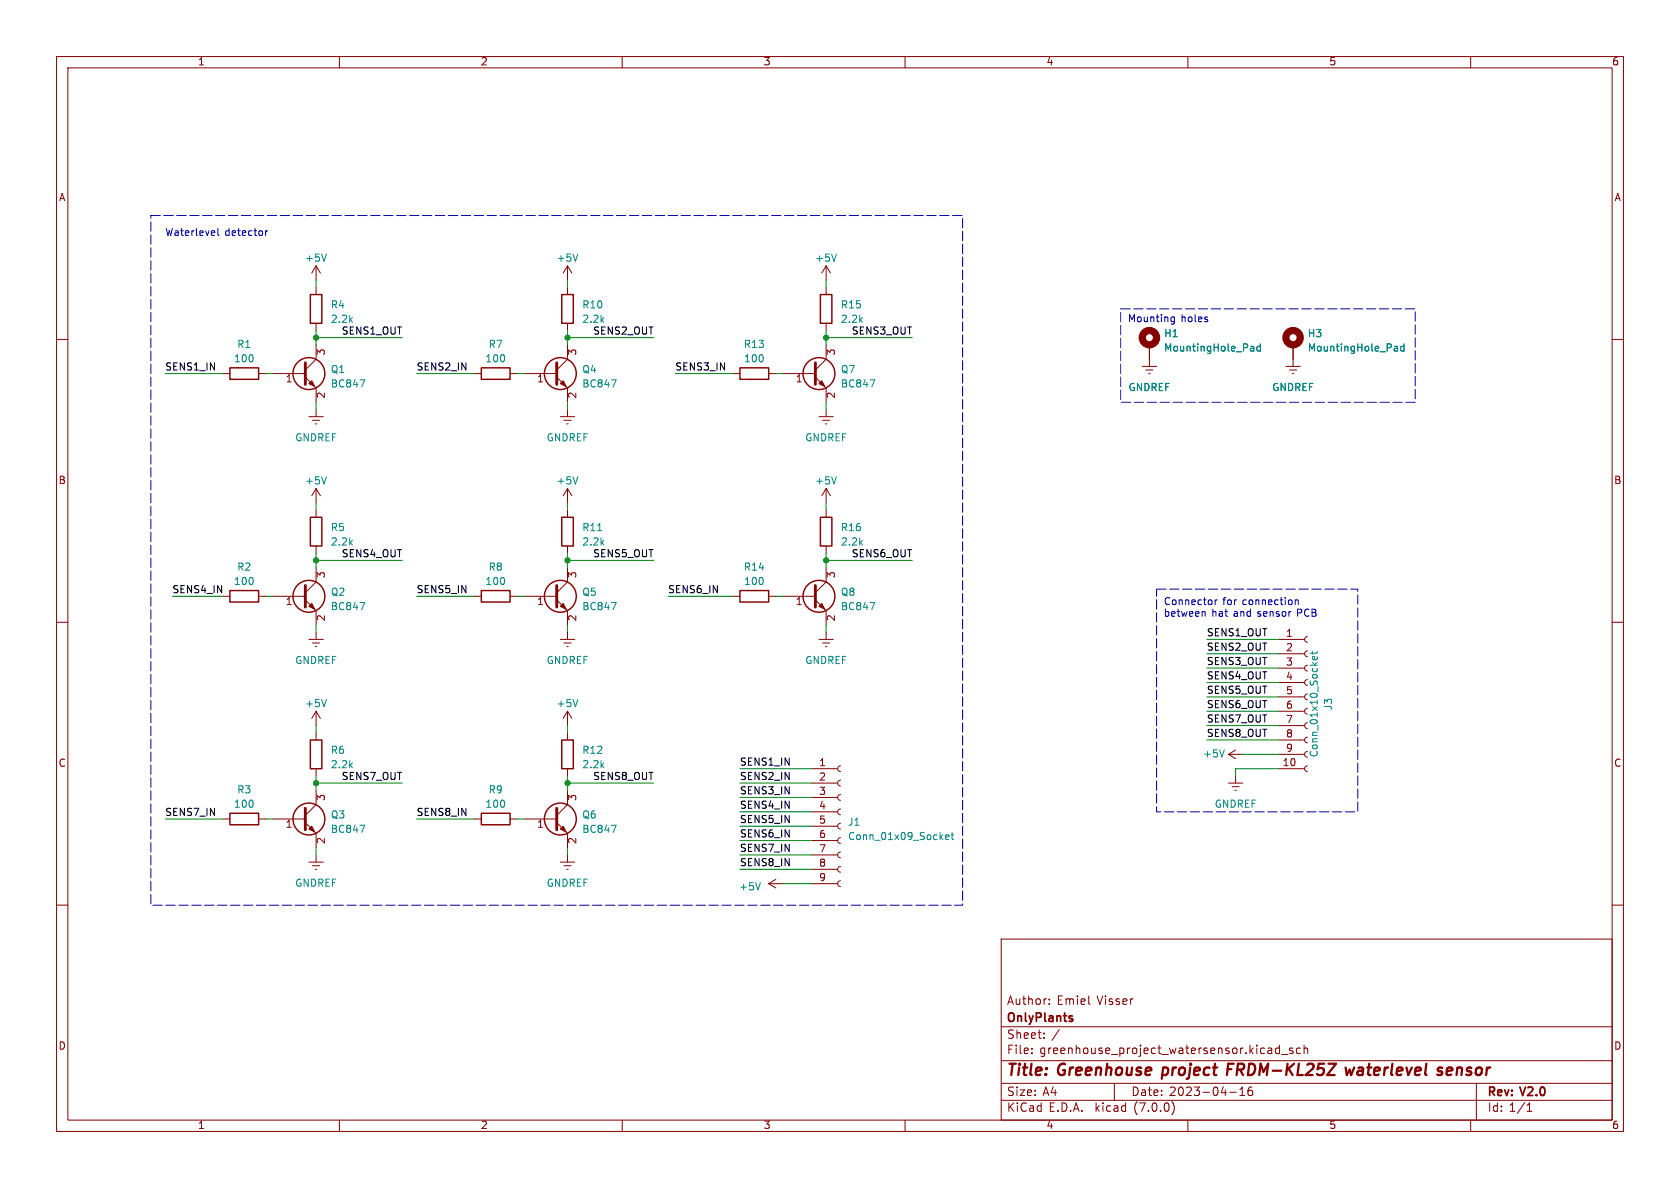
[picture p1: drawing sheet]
<svg xmlns="http://www.w3.org/2000/svg" width="297mm" height="210mm" viewBox="0 0 297 210" stroke-linecap="round" stroke-linejoin="round" font-family="sans-serif">
<g fill="none" stroke="#840000" stroke-width=".18">
<path d="M10 10h277v190h-277zM12 12h273v186h-273zM60 10v2M110 10v2M160 10v2M210 10v2M260 10v2M10 60h2M55.9 47v2.5M55.9 50.8v1.3M55.9 57.2v1.2M55.9 47l-.8 1.3"/>
<path d="M55.9 47l.7 1.3M100.3 47v2.5M100.3 50.8v1.3M100.3 57.2v1.2M100.3 47l-.7 1.3M100.3 47l.8 1.3M146 47v2.5M146 50.8v1.3M146 57.2v1.2M146 47l-.7 1.3M146 47l.8 1.3M285 60h2"/>
<path d="M39.4 66h1.2M45.7 66h1.3M48.3 66h5.7M54 66.7l1.9 1.9v2.5M54.6 73.7h2.5M55.2 74.3h1.3M55.8 74.9h.2M55.9 61v2.5l-1.9 1.9M55.9 72.4v1.3M83.8 66h1.3M90.2 66h1.2M92.7 66h5.7"/>
<path d="M98.4 66.7l1.9 1.9v2.5M99.1 73.7h2.5M99.7 74.3h1.3M100.2 74.9h.3M100.3 61v2.5l-1.9 1.9M100.3 72.4v1.3M129.5 66h1.3M135.9 66h1.3M138.4 66h5.7M144.1 66.7l1.9 1.9v2.5M144.8 73.7h2.5M145.4 74.3h1.3"/>
<path d="M145.9 74.9h.3M146 61v2.5l-1.9 1.9M146 72.4v1.3M201.9 64.8h2.6M202.6 65.4h1.2M203.1 66h.2M203.2 61v3.8M227.3 64.8h2.6M228 65.4h1.2M228.5 66h.2M228.6 61v3.8M55.9 86.4v2.5"/>
<path d="M55.9 90.2v1.2M55.9 96.5v1.3M55.9 86.4l-.8 1.2M55.9 86.4l.7 1.2M100.3 86.4v2.5M100.3 90.2v1.2M100.3 96.5v1.3M100.3 86.4l-.7 1.2M100.3 86.4l.8 1.2M146 86.4v2.5M146 90.2v1.2M146 96.5v1.3"/>
<path d="M146 86.4l-.7 1.2M146 86.4l.8 1.2M10 110h2M39.4 105.4h1.2M45.7 105.4h1.3M48.3 105.4h5.7M54 106l1.9 2v2.5M54.6 113h2.5M55.2 113.7h1.3M55.8 114.3h.2M55.9 100.3v2.6l-1.9 1.9M55.9 111.8v1.2"/>
<path d="M83.8 105.4h1.3M90.2 105.4h1.2M92.7 105.4h5.7M98.4 106l1.9 2v2.5M99.1 113h2.5M99.7 113.7h1.3M100.2 114.3h.3M100.3 100.3v2.6l-1.9 1.9M100.3 111.8v1.2M129.5 105.4h1.3M135.9 105.4h1.3M138.4 105.4h5.7"/>
<path d="M144.1 106l1.9 2v2.5M144.8 113h2.5M145.4 113.7h1.3M145.9 114.3h.3M146 100.3v2.6l-1.9 1.9M146 111.8v1.2M226.1 113h4.5M226.1 118.1h4.5M226.1 115.6h4.5M231.1 117.6l-.3 .1-.2 .4 .2 .4 .3 .1M231.1 115.1l-.3 .1-.2 .4 .2 .3 .3 .2M231.1 112.5l-.3 .2-.2 .3 .2 .4 .3 .1"/>
<path d="M285 110h2M55.9 125.7v2.6M55.9 129.5v1.3M55.9 135.9v1.3M55.9 139.7v2.5l-1.9 1.9M55.9 125.7l-.8 1.3M55.9 125.7l.7 1.3M100.3 125.7v2.6M100.3 129.5v1.3M100.3 135.9v1.3M100.3 139.7v2.5l-1.9 1.9M100.3 125.7l-.7 1.3"/>
<path d="M100.3 125.7l.8 1.3M143.5 135.9h4.6M143.5 138.4h4.6M148.6 137.9l-.4 .2-.1 .3 .1 .4 .4 .1M148.6 135.4l-.4 .1-.1 .4 .1 .3 .4 .2M217.2 133.4h2.5M217.2 133.4l1.2 .7M217.2 138.4h2.5M217.8 139.1h1.3M218.3 139.7h.3M218.4 132.6l-1.2 .8M218.4 137.2v1.2"/>
<path d="M226.1 135.9h4.5M226.1 133.4h4.5M226.1 130.8h4.5M226.1 128.3h4.5M226.1 125.7h4.5M226.1 123.2h4.5M226.1 120.7h4.5M231.1 135.4l-.3 .1-.2 .4 .2 .3 .3 .2M231.1 132.8l-.3 .2-.2 .3 .2 .4 .3 .2M231.1 130.3l-.3 .1-.2 .4 .2 .4 .3 .1M231.1 127.8l-.3 .1-.2 .4 .2 .3 .3 .2M231.1 125.2l-.3 .2-.2 .3 .2 .4 .3 .1"/>
<path d="M231.1 122.7l-.3 .1-.2 .4 .2 .3 .3 .2M231.1 120.1l-.3 .2-.2 .3 .2 .4 .3 .2M10 160h2M39.4 144.8h1.2M45.7 144.8h1.3M48.3 144.8h5.7M54 145.4l1.9 1.9v2.6M54.6 152.4h2.5M55.2 153h1.3M55.8 153.7h.2M55.9 151.1v1.3M83.8 144.8h1.3"/>
<path d="M90.2 144.8h1.2M92.7 144.8h5.7M98.4 145.4l1.9 1.9v2.6M99.1 152.4h2.5M99.7 153h1.3M100.2 153.7h.3M100.3 151.1v1.3M135.9 156.2h2.5M135.9 156.2l1.3 .8M137.2 155.4l-1.3 .8M143.5 153.7h4.6M143.5 156.2h4.6"/>
<path d="M143.5 151.1h4.6M143.5 148.6h4.6M143.5 146.1h4.6M143.5 143.5h4.6M143.5 141h4.6M148.6 155.7l-.4 .1-.1 .4 .1 .4 .4 .1M148.6 153.2l-.4 .1-.1 .4 .1 .3 .4 .2M148.6 150.6l-.4 .2-.1 .3 .1 .4 .4 .1M148.6 148.1l-.4 .1-.1 .4 .1 .3 .4 .2M148.6 145.5l-.4 .2-.1 .3 .1 .4 .4 .2M148.6 143l-.4 .1-.1 .4 .1 .4 .4 .1M148.6 140.5l-.4 .1-.1 .4 .1 .3 .4 .2"/>
<path d="M285 160h2M177 166h108v32h-108zM185.5 177.4v.2M185.5 176.6v.2M192.5 177.5l.2 .1M60 198v2M110 198v2M160 198v2M177 194.5h108M177 191.5h108M177 187.5h108M177 181.5h108"/>
<path d="M182.4 186.1v.2M182.4 185.3v.2M184.6 183.4v.2M184.6 182.6v.2M197 191.5v3M207.2 194.8a1.74 1.74 0 0 1 0 2.2M210 198v2M217.4 193.1h1.1M219.2 193.7h.8M219.2 192.6l.4-.4v1.5M221.3 192.2a.59 .59 0 0 0-.7 .6v.6l.2 .2 .4 .1 .2-.2 .1-.5-.2-.2-.4-.1-.3 .3M226.2 184.8v1.5"/>
<path d="M226.2 185.3h-.4l-.3 .2v.5l.1 .2h.6M226.5 186.4h1.2M228.5 185.3h-.3l-.2 .2v.2l.5 .1v.4h-.5M229.9 185.3h-.4l-.3 .2v.5l.1 .2h.6M230.5 185.4l.3-.1h.3l.1 1M230.5 184.8v1.5M260 198v2M261 191.5v6.5M270 196.5h.8M270 195.4l.4-.4v1.5"/>
</g>
<path d="M217 189h.7M218.1 188h-1l-.2 2M237.9 188.7l.2 1.3 .5-.9 .3 .9 .5-1.3M254.3 188.8l.2-.1 .5 .1M254.4 189.4l.5 .1 .1 .3-.4 .2h-.3M255.9 188.8l-.2 1 .3 .2M256.7 189.2l-.9 .2" fill="none" stroke="#840000" stroke-width=".4"/>
<path d="M189.4 179.6h.2M189.4 180.1l.2 .2-.2 .3" fill="none" stroke="#840000" stroke-width=".3"/>
<path d="M54 64.1v3.8M98.4 64.1v3.8M144.1 64.1v3.8M54 103.5v3.8M98.4 103.5v3.8M144.1 103.5v3.8M54 142.9v3.8M98.4 142.9v3.8" fill="none" stroke="#840000" stroke-width=".51"/>
<g fill="#840000" stroke="#840000" stroke-width=".18">
<path d="M54.6 107.2l.5-.5 .5 1z"/>
<path d="M55.1 67.3l.5 1-1-.5z"/>
<path d="M144.8 67.8l.5-.5 .5 1z"/>
<path d="M99.1 146.6l.5-.5 .5 1z"/>
<path d="M99.1 67.8l.5-.5 .5 1z"/>
<path d="M55.1 146.1l.5 1-1-.5z"/>
<path d="M144.8 107.2l.5-.5 .5 1z"/>
<path d="M99.1 107.2l.5-.5 .5 1z"/>
</g>
<g fill="none" stroke="#840000" stroke-width=".25">
<path d="M54.9 52.1h2v5.1h-2zM99.3 52.1h2v5.1h-2zM145 52.1h2.1v5.1h-2.1zM40.6 65h5.1v2.1h-5.1zM85.1 65h5.1v2.1h-5.1zM130.8 65h5.1v2.1h-5.1zM54.9 91.4h2v5.1h-2zM99.3 91.4h2v5.1h-2zM145 91.4h2.1v5.1h-2.1zM40.6 104.4h5.1v2h-5.1zM85.1 104.4h5.1v2h-5.1zM130.8 104.4h5.1v2h-5.1z"/>
<path d="M54.9 130.8h2v5.1h-2zM99.3 130.8h2v5.1h-2zM40.6 143.8h5.1v2h-5.1zM85.1 143.8h5.1v2h-5.1z"/>
<circle cx="54.6" cy="66" r="2.82"/>
<circle cx="99.1" cy="66" r="2.82"/>
<circle cx="144.8" cy="66" r="2.82"/>
<circle cx="54.6" cy="105.4" r="2.82"/>
<circle cx="99.1" cy="105.4" r="2.82"/>
<circle cx="144.8" cy="105.4" r="2.82"/>
<circle cx="54.6" cy="144.8" r="2.82"/>
<circle cx="99.1" cy="144.8" r="2.82"/>
</g>
<g fill="none" stroke="#008484" stroke-width=".18">
<path d="M57.7 44.9l-.4 1.3M102.1 44.9l-.4 1.3M147.9 44.9l-.5 1.3M63.6 67.1h.9l-.6 1.3M108.1 67.1h.8l-.5 1.3M153.8 67.1h.8l-.5 1.3M221.2 61.2l.4 .1 .1 .8M221.7 62l-.5 .1M221.7 61.5l-.5 .1M222.8 61.3l-.4-.1-.2 .3 .1 .5h.5M222.8 60.8v1.3M246.6 61.2l.4 .1 .1 .8"/>
<path d="M247.1 62l-.5 .1M247.1 61.5l-.5 .1M248.2 61.3l-.4-.1-.2 .3 .1 .5h.5M248.2 60.8v1.3M57.7 84.3l-.4 1.3M102.1 84.3l-.4 1.3M147.9 84.3l-.5 1.3M63.6 106.5h.9l-.6 1.3M108.1 106.5h.8l-.5 1.3M153.8 106.5h.8l-.5 1.3M232 115.2v.5M232.8 116.1l.1 .3-.2 .2h-.6v-.5l.2-.1 .2 .6"/>
<path d="M232.9 115.2l-.2 .3h-1.1M57.7 123.7l-.4 1.2M102.1 123.7l-.4 1.2M216.4 132.5l-.4 1.3M63.6 145.9h.9l-.6 1.3M108.1 145.9h.8l-.5 1.3M134.4 156l-.4 1.3M167.2 148l.6-.1-.1-.3h-.4l-.1 .2v.6h.5M168.1 147.6h.5M168.3 147.2v1l.3 .2"/>
</g>
<g fill="none" stroke="#840000" stroke-width="1.3">
<circle cx="203.2" cy="59.7" r="1.27"/>
<circle cx="228.6" cy="59.7" r="1.27"/>
</g>
<path d="M38.5 40.4v1.1l.2 .1M47 40.8v.8M47.3 40.8l-.3 .2M207.1 56.8h.5M207.1 56.1h.5M207.6 56v1.1l-.2 .2-.3-.1M212.9 108.1l.2 .2v.6M214.8 106v.9M215.2 106l-.4 .3M229 106.2l.2-.2 .3 .1v.8M229 106v.9" fill="none" stroke="#0000c2" stroke-width=".18"/>
<path d="M26.7 38.1h143.5v121.9h-143.5v-121.9M198.1 54.6h52.1v16.5h-52.1v-16.5M204.5 104.1h35.5v39.4h-35.5v-39.4" fill="none" stroke="#0000c2" stroke-width=".18" stroke-dasharray="1.7 .6"/>
<g fill="none" stroke="#008400" stroke-width=".18">
<path d="M55.9 59.7h15.2M55.9 49.5v1.3M55.9 58.4v2.6M100.3 59.7h15.3M100.3 49.5v1.3M100.3 58.4v2.6M146 49.5v1.3M146 58.4v2.6M146 59.7h15.3M29.2 66h10.2M47 66h1.3M55.9 71.1v1.3"/>
<path d="M73.7 66h10.1M91.4 66h1.3M100.3 71.1v1.3M119.4 66h10.1M137.2 66h1.2M146 71.1v1.3M55.9 88.9v1.3M55.9 97.8v2.5M55.9 99.1h15.2M100.3 88.9v1.3M100.3 97.8v2.5M100.3 99.1h15.3"/>
<path d="M146 88.9v1.3M146 97.8v2.5M146 99.1h15.3M30.5 105.4h8.9M47 105.4h1.3M55.9 110.5v1.3M73.7 105.4h10.1M91.4 105.4h1.3M100.3 110.5v1.3M118.1 105.4h11.4M137.2 105.4h1.2M146 110.5v1.3"/>
<path d="M213.4 118.1h12.7M213.4 113h12.7M213.4 115.6h12.7M55.9 128.3v1.2M55.9 137.2v2.5M55.9 138.4h15.2M100.3 128.3v1.2M100.3 137.2v2.5M100.3 138.4h15.3M130.8 138.4h12.7M130.8 135.9h12.7M213.4 128.3h12.7"/>
<path d="M213.4 125.7h12.7M213.4 123.2h12.7M213.4 120.7h12.7M213.4 130.8h12.7M219.7 133.4h6.4M226.1 135.9h-7.7v1.3M29.2 144.8h10.2M47 144.8h1.3M55.9 149.9v1.2M73.7 144.8h10.1M91.4 144.8h1.3M100.3 149.9v1.2"/>
<path d="M130.8 146.1h12.7M130.8 148.6h12.7M130.8 141h12.7M130.8 143.5h12.7M130.8 151.1h12.7M130.8 153.7h12.7M138.4 156.2h5.1"/>
</g>
<g fill="#008400" stroke="#008400" stroke-width=".18">
<circle cx="146" cy="59.7" r=".46"/>
<circle cx="146" cy="99.1" r=".46"/>
<circle cx="100.3" cy="138.4" r=".46"/>
<circle cx="55.9" cy="138.4" r=".46"/>
<circle cx="55.9" cy="59.7" r=".46"/>
<circle cx="55.9" cy="99.1" r=".46"/>
<circle cx="100.3" cy="59.7" r=".46"/>
<circle cx="100.3" cy="99.1" r=".46"/>
</g>
<g font-size="2.8" fill="#840000">
<text x="178" y="190.8">Title:</text>
<text x="187.1" y="190.8">Greenhouse</text>
<text x="206.2" y="190.8">project</text>
<text x="218.2" y="190.8">FRDM-KL25Z</text>
<text x="239.8" y="190.8">waterlevel</text>
<text x="256.7" y="190.8">sensor</text>
</g>
<g font-size="2.1" fill="#840000">
<text x="178" y="177.9">Author:</text>
<text x="186.8" y="177.9">Emiel</text>
<text x="194" y="177.9">Visser</text>
<text x="178" y="183.9">Sheet:</text>
<text x="178" y="181.1">OnlyPlants</text>
<text x="185.9" y="183.9">/</text>
<text x="178" y="186.6">File:</text>
<text x="183.8" y="186.6">greenhouse_project_watersensor.kicad_sch</text>
<text x="178" y="196.8">KiCad</text>
<text x="178" y="194">Size:</text>
<text x="184.3" y="194">A4</text>
<text x="185.4" y="196.8">E.D.A.</text>
<text x="193.7" y="196.8">kicad</text>
<text x="200" y="194">Date:</text>
<text x="200.6" y="196.8">(7.0.0)</text>
<text x="206.7" y="194">2023-04-16</text>
<text x="263" y="194.2">Rev:</text>
<text x="263" y="196.8">Id: 1/1</text>
<text x="269" y="194.2">V2.0</text>
</g>
<g font-size="1.8" fill="#840000">
<text x="35" y="11.8">1</text>
<text x="85" y="11.8">2</text>
<text x="135" y="11.8">3</text>
<text x="185" y="11.8">4</text>
<text x="235" y="11.8">5</text>
<text x="285" y="11.8">6</text>
<text x="10.4" y="35.8">A</text>
<text x="285.4" y="35.8">A</text>
<text x="57.8" y="62.9" transform="rotate(-90 57.8 62.9)">3</text>
<text x="102.2" y="62.9" transform="rotate(-90 102.2 62.9)">3</text>
<text x="148" y="62.9" transform="rotate(-90 148 62.9)">3</text>
<text x="50.4" y="67.9">1</text>
<text x="57.8" y="70.5" transform="rotate(-90 57.8 70.5)">2</text>
<text x="94.9" y="67.9">1</text>
<text x="102.2" y="70.5" transform="rotate(-90 102.2 70.5)">2</text>
<text x="140.6" y="67.9">1</text>
<text x="148" y="70.5" transform="rotate(-90 148 70.5)">2</text>
<text x="10.3" y="85.8">B</text>
<text x="285.3" y="85.8">B</text>
<text x="50.4" y="107.3">1</text>
<text x="57.8" y="102.3" transform="rotate(-90 57.8 102.3)">3</text>
<text x="94.9" y="107.3">1</text>
<text x="102.2" y="102.3" transform="rotate(-90 102.2 102.3)">3</text>
<text x="140.6" y="107.3">1</text>
<text x="148" y="102.3" transform="rotate(-90 148 102.3)">3</text>
<text x="57.8" y="109.9" transform="rotate(-90 57.8 109.9)">2</text>
<text x="102.2" y="109.9" transform="rotate(-90 102.2 109.9)">2</text>
<text x="148" y="109.9" transform="rotate(-90 148 109.9)">2</text>
<text x="227.3" y="112.8">1</text>
<text x="227.3" y="115.3">2</text>
<text x="227.3" y="117.9">3</text>
<text x="227.3" y="120.4">4</text>
<text x="227.3" y="122.9">5</text>
<text x="227.3" y="125.5">6</text>
<text x="227.3" y="128">7</text>
<text x="227.3" y="130.6">8</text>
<text x="10.3" y="135.8">C</text>
<text x="144.7" y="135.6">1</text>
<text x="226.7" y="135.6">10</text>
<text x="227.3" y="133.1">9</text>
<text x="285.3" y="135.8">C</text>
<text x="57.8" y="141.6" transform="rotate(-90 57.8 141.6)">3</text>
<text x="102.2" y="141.6" transform="rotate(-90 102.2 141.6)">3</text>
<text x="144.7" y="138.2">2</text>
<text x="144.7" y="140.7">3</text>
<text x="144.7" y="143.3">4</text>
<text x="50.4" y="146.7">1</text>
<text x="57.8" y="149.3" transform="rotate(-90 57.8 149.3)">2</text>
<text x="94.9" y="146.7">1</text>
<text x="102.2" y="149.3" transform="rotate(-90 102.2 149.3)">2</text>
<text x="144.7" y="145.8">5</text>
<text x="144.7" y="148.3">6</text>
<text x="144.7" y="150.9">7</text>
<text x="144.7" y="153.4">8</text>
<text x="144.7" y="156">9</text>
<text x="10.3" y="185.8">D</text>
<text x="285.3" y="185.8">D</text>
<text x="35" y="199.8">1</text>
<text x="85" y="199.8">2</text>
<text x="135" y="199.8">3</text>
<text x="185" y="199.8">4</text>
<text x="235" y="199.8">5</text>
<text x="285" y="199.8">6</text>
</g>
<g font-size="1.8" fill="#0000c2">
<text x="29.2" y="41.9">Waterlevel</text>
<text x="39.8" y="41.9">detector</text>
<text x="199.4" y="57.2">Mounting</text>
<text x="208.8" y="57.2">holes</text>
<text x="205.7" y="107.2">Connector</text>
<text x="216.2" y="107.2">for</text>
<text x="219.7" y="107.2">connection</text>
<text x="205.7" y="109.2">between</text>
<text x="214.2" y="109.2">hat</text>
<text x="218.2" y="109.2">and</text>
<text x="222.5" y="109.2">sensor</text>
<text x="229.6" y="109.2">PCB</text>
</g>
<g font-size="1.8" fill="#008484">
<text x="53.9" y="46.5">+5V</text>
<text x="98.3" y="46.5">+5V</text>
<text x="144.1" y="46.5">+5V</text>
<text x="58.4" y="54.8">R4</text>
<text x="102.9" y="54.8">R10</text>
<text x="148.6" y="54.8">R15</text>
<text x="205.7" y="59.9">H1</text>
<text x="231.1" y="59.9">H3</text>
<text x="41.3" y="64.3">100</text>
<text x="41.9" y="61.8">R1</text>
<text x="85.8" y="64.3">100</text>
<text x="86.3" y="61.8">R7</text>
<text x="131.4" y="61.8">R13</text>
<text x="131.5" y="64.3">100</text>
<text x="205.7" y="62.4">MountingHole_Pad</text>
<text x="231.1" y="62.4">MountingHole_Pad</text>
<text x="58.4" y="66.2">Q1</text>
<text x="58.4" y="68.8">BC847</text>
<text x="102.9" y="66.2">Q4</text>
<text x="102.9" y="68.8">BC847</text>
<text x="148.6" y="66.2">Q7</text>
<text x="148.6" y="68.8">BC847</text>
<text x="199.4" y="69.4">GNDREF</text>
<text x="224.8" y="69.4">GNDREF</text>
<text x="52.1" y="78.3">GNDREF</text>
<text x="96.6" y="78.3">GNDREF</text>
<text x="142.3" y="78.3">GNDREF</text>
<text x="53.9" y="85.9">+5V</text>
<text x="98.3" y="85.9">+5V</text>
<text x="144.1" y="85.9">+5V</text>
<text x="58.4" y="94.2">R5</text>
<text x="102.9" y="94.2">R11</text>
<text x="148.6" y="94.2">R16</text>
<text x="41.9" y="101.2">R2</text>
<text x="86.3" y="101.2">R8</text>
<text x="131.4" y="101.2">R14</text>
<text x="41.3" y="103.7">100</text>
<text x="58.4" y="105.6">Q2</text>
<text x="85.8" y="103.7">100</text>
<text x="102.9" y="105.6">Q5</text>
<text x="131.5" y="103.7">100</text>
<text x="148.6" y="105.6">Q8</text>
<text x="58.4" y="108.1">BC847</text>
<text x="102.9" y="108.1">BC847</text>
<text x="148.6" y="108.1">BC847</text>
<text x="52.1" y="117.7">GNDREF</text>
<text x="96.6" y="117.7">GNDREF</text>
<text x="142.3" y="117.7">GNDREF</text>
<text x="53.9" y="125.3">+5V</text>
<text x="98.3" y="125.3">+5V</text>
<text x="235.8" y="125.6" transform="rotate(-90 235.8 125.6)">J3</text>
<text x="58.4" y="133.5">R6</text>
<text x="102.9" y="133.5">R12</text>
<text x="212.6" y="134.2">+5V</text>
<text x="233.2" y="133.9" transform="rotate(-90 233.2 133.9)">Conn_01x10_Socket</text>
<text x="41.3" y="143.1">100</text>
<text x="41.9" y="140.5">R3</text>
<text x="85.8" y="143.1">100</text>
<text x="86.3" y="140.5">R9</text>
<text x="214.7" y="143.1">GNDREF</text>
<text x="58.4" y="145">Q3</text>
<text x="58.4" y="147.5">BC847</text>
<text x="102.9" y="145">Q6</text>
<text x="102.9" y="147.5">BC847</text>
<text x="149.9" y="146.2">J1</text>
<text x="149.9" y="148.8">Conn_01x09_Socket</text>
<text x="52.1" y="157">GNDREF</text>
<text x="96.6" y="157">GNDREF</text>
<text x="130.6" y="157.7">+5V</text>
</g>
<g font-size="1.8">
<text x="58.4" y="57.3">2.2k</text>
<text x="60.3" y="59.3">SENS1_OUT</text>
<text x="102.9" y="57.3">2.2k</text>
<text x="104.7" y="59.3">SENS2_OUT</text>
<text x="148.6" y="57.3">2.2k</text>
<text x="150.5" y="59.3">SENS3_OUT</text>
<text x="29.2" y="65.7">SENS1_IN</text>
<text x="73.7" y="65.7">SENS2_IN</text>
<text x="119.4" y="65.7">SENS3_IN</text>
<text x="58.4" y="96.7">2.2k</text>
<text x="60.3" y="98.7">SENS4_OUT</text>
<text x="102.9" y="96.7">2.2k</text>
<text x="104.7" y="98.7">SENS5_OUT</text>
<text x="148.6" y="96.7">2.2k</text>
<text x="150.5" y="98.7">SENS6_OUT</text>
<text x="30.5" y="105.1">SENS4_IN</text>
<text x="73.7" y="105.1">SENS5_IN</text>
<text x="118.1" y="105.1">SENS6_IN</text>
<text x="213.4" y="112.7">SENS1_OUT</text>
<text x="213.4" y="117.8">SENS3_OUT</text>
<text x="213.4" y="115.2">SENS2_OUT</text>
<text x="213.4" y="120.3">SENS4_OUT</text>
<text x="213.4" y="125.4">SENS6_OUT</text>
<text x="213.4" y="122.8">SENS5_OUT</text>
<text x="213.4" y="127.9">SENS7_OUT</text>
<text x="213.4" y="130.5">SENS8_OUT</text>
<text x="58.4" y="136.1">2.2k</text>
<text x="102.9" y="136.1">2.2k</text>
<text x="130.8" y="135.5">SENS1_IN</text>
<text x="60.3" y="138.1">SENS7_OUT</text>
<text x="104.7" y="138.1">SENS8_OUT</text>
<text x="130.8" y="143.2">SENS4_IN</text>
<text x="130.8" y="140.6">SENS3_IN</text>
<text x="130.8" y="138.1">SENS2_IN</text>
<text x="29.2" y="144.4">SENS7_IN</text>
<text x="73.7" y="144.4">SENS8_IN</text>
<text x="130.8" y="145.7">SENS5_IN</text>
<text x="130.8" y="148.2">SENS6_IN</text>
<text x="130.8" y="153.3">SENS8_IN</text>
<text x="130.8" y="150.8">SENS7_IN</text>
</g>
</svg>
